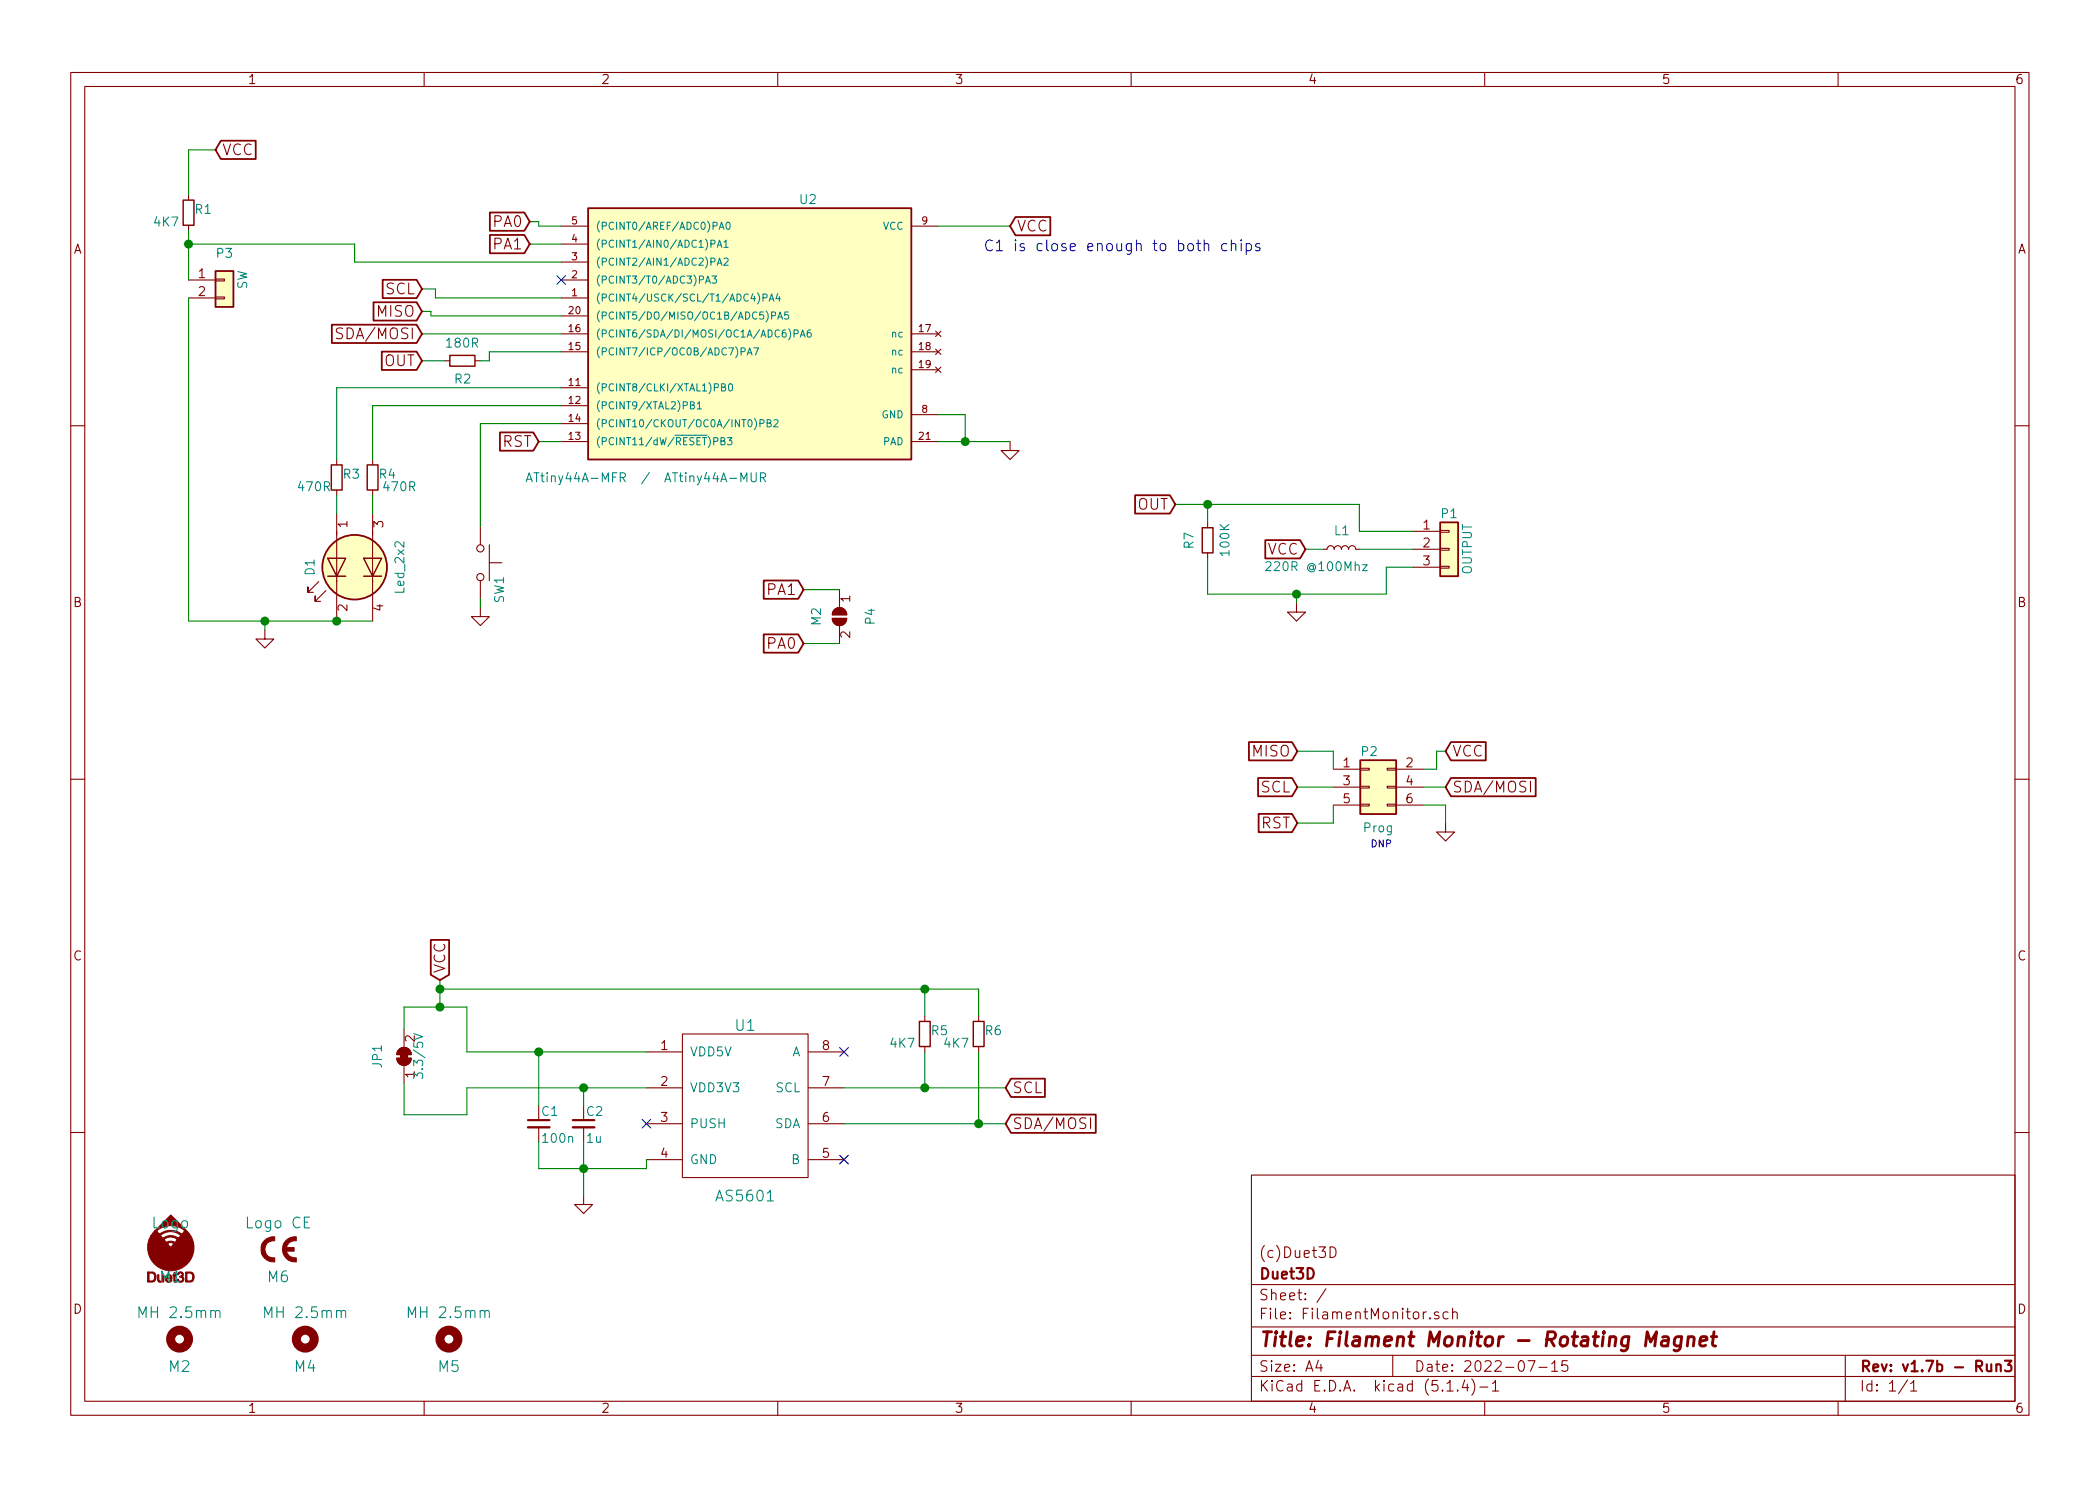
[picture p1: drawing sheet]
<svg xmlns="http://www.w3.org/2000/svg" width="297mm" height="210mm" viewBox="0 0 297 210" stroke-linecap="round" stroke-linejoin="round" font-family="sans-serif">
<g fill="none" stroke="#840000" stroke-width=".15">
<path d="M10 10.3h277v189.9h-277zM12 12.2h273v186.1h-273zM60 10.3v1.9M110 10.3v1.9M160 10.3v1.9M210 10.3v1.9M260 10.3v1.9M26.7 39.6h3.8M26.7 27.6v.7M26.7 31.9v.7M30.5 39.5h1.2v.2h-1.2zM79.4 39.6h3.8"/>
<path d="M79.4 37.1h3.8M79.4 34.5h3.8M79.4 32h3.8M128.9 32h3.8M26.7 42.2h3.8M30.5 42h1.2v.3h-1.2zM48.5 46.5a.68 .68 0 0 0-.8 0 .36 .36 0 0 0 .2 .6 .53 .53 0 0 1 .6 .5l-.1 .2a.62 .62 0 0 1-.8 0M62.9 51h.7M67.2 51h.7M79.4 42.2h3.8M79.4 54.9h3.8M79.4 57.4h3.8"/>
<path d="M79.4 59.9h3.8M79.4 49.8h3.8M79.4 47.2h3.8M79.4 44.7h3.8M128.9 49.8h3.8M128.9 47.2h3.8M128.9 52.3h3.8M128.9 58.7h3.8M132.3 46.9l.8 .7M132.3 49.4l.8 .8M132.3 51.9l.8 .8M133.1 46.9l-.8 .7"/>
<path d="M133.1 49.4l-.8 .8M133.1 51.9l-.8 .8M10 60.2h2M47.6 65v.8M47.6 69.3v.8M47.6 72.6v15.3M52.7 65v.8M52.7 69.3v.8M52.7 72.6v15.3M67.9 74.5v2.6M69.2 79.6h1.8M69.2 77.1v5.1"/>
<path d="M79.4 62.5h3.8M128.9 62.5h3.8M142.9 62.5v1.2h1.2l-1.2 1.3-1.3-1.3h1.3M170.8 73.9v.8M170.8 78.2v.8M187.2 77.7h.5a.51 .51 0 0 1 .5-.5 .51 .51 0 0 1 .5 .5 .51 .51 0 0 1 .5-.5 .51 .51 0 0 1 .5 .5 .51 .51 0 0 1 .5-.5 .51 .51 0 0 1 .6 .5 .51 .51 0 0 1 .5-.5 .51 .51 0 0 1 .5 .5h.5M199.9 75.2h3.8M199.9 77.7h3.8M203.7 75.1h1.3v.2h-1.3zM203.7 77.6h1.3v.2h-1.3zM285 60.2h2M37.5 89.1v1.3h1.2l-1.2 1.3-1.3-1.3h1.3"/>
<path d="M45.1 82.3l-1.5 1.5v-.7v.7h.7M46.1 83.6l-1.5 1.5v-.8v.8h.7M67.9 86v1.2h1.3l-1.3 1.3-1.2-1.3h1.2M67.9 82.2v2.5M117.7 87.5h2.1a1.02 1.02 0 0 1-1.1 1 1.02 1.02 0 0 1-1-1zM118 86.3a1.02 1.02 0 0 1 1.1-.3 1.02 1.02 0 0 1 .7 1h-2.1zM118.7 83.4v2.6M118.7 88.5v2.6M183.4 85.3v1.3h1.3l-1.3 1.3-1.3-1.3h1.3M199.9 80.3h3.8M203.7 80.1h1.3v.3h-1.3zM10 110.3h2"/>
<path d="M188.6 108.8h3.8M188.6 111.4h3.8M188.6 113.9h3.8M192.4 113.8h1.3v.2h-1.3zM192.4 108.7h1.3v.3h-1.3zM192.4 111.2h1.3v.3h-1.3zM196.2 113.8h1.3v.2h-1.3zM196.2 108.7h1.3v.3h-1.3zM196.2 111.2h1.3v.3h-1.3zM197.5 108.8h3.8M197.5 111.4h3.8M197.5 113.9h3.8"/>
<path d="M204.5 116.5v1.2h1.2l-1.2 1.3-1.3-1.3h1.3M216.5 110.5v1.6M285 110.3h2M56.1 149.7h2.1a1.02 1.02 0 0 1-1.1 1 1.02 1.02 0 0 1-1-1zM56.4 148.6a1.02 1.02 0 0 1 1.1-.3 1.02 1.02 0 0 1 .7 .9h-2.1zM57.1 145.7v2.5M57.1 150.7v2.6M76.2 159.5v2M82.5 159.5v2M91.4 148.8h5.1M91.4 153.9h5.1M91.4 159h5.1"/>
<path d="M96.5 146.3h17.8v20.3h-17.8zM114.3 148.8h5.1M114.3 153.9h5.1M114.3 159h5.1M130.8 143.8v.7M130.8 148.1v.7M138.4 143.8v.7M138.4 148.1v.7M154.3 158.2v1.5M10 160.2h2M82.5 169.2v1.2h1.3l-1.3 1.3-1.2-1.3h1.2M91.4 164.1h5.1"/>
<path d="M114.3 166.6h.1M114.3 164.1h5.1M177 166.3h108v32h-108zM188.1 176.4a.78 .78 0 0 1 .9 .5 .78 .78 0 0 1-.3 .9l-.6 .1zM285 160.2h2M60 198.3v1.9M110 198.3v1.9M160 198.3v1.9M177 194.8h108M177 191.8h108M177 187.8h108M177 181.8h108"/>
<path d="M186.5 192.5l-.4 1h1M186.8 193v1M187.6 182.3l-1.3 2M197 191.8v3M202.3 186.5v.1l-.1-.1h.1v.1M203.5 185.7a.37 .37 0 0 0-.6 .1v.1a.54 .54 0 0 0 .6 .3l.1 .1-.1 .2-.2 .1-.4-.1M204.7 196.8h.8M204.8 185.7a.48 .48 0 0 0-.6 0l-.1 .2 .1 .6a.48 .48 0 0 0 .6 0M205.5 185.7a.41 .41 0 0 1 .6 .1v.8M205.5 185.1v1.5M206.2 196.7v.1l-.1-.1h.1v.1M207.2 195.2l-.4 1.1h.9"/>
<path d="M207.5 195.8v1M208.2 195.1a1.71 1.71 0 0 1 0 2.3M209.3 196.3h1.2M210 198.3v1.9M211.1 195.8l.3-.3 .1-.2v1.5M211.1 196.8h.9M216.1 192.5h1l-.6 1.5M217.7 193.5h1.1M219.5 193l.4-.5v1.5M219.5 194h.8M221.7 192.5h-.7l-.1 .7h.1a.62 .62 0 0 1 .7 0l.1 .2-.1 .5-.2 .1h-.4l-.2-.1M260 198.3v1.9"/>
<path d="M261 191.8v6.5M269.8 195.2l-1.2 2M270.3 195.8l.3-.3 .1-.2v1.5M270.3 196.8h.8"/>
<circle cx="67.9" cy="77.6" r=".51"/>
<circle cx="67.9" cy="81.7" r=".51"/>
</g>
<path d="M74.7 158.5h3M81 158.5h3.1M281 193l.1 .9a.43 .43 0 0 0 .6 0M281.7 193v1M282.4 193.2a.38 .38 0 0 1 .6 0v.8M282.4 193v1M283.6 192.5h.9l-.5 .6 .4 .1a.65 .65 0 0 1 .1 .7l-.3 .1h-.4l-.2-.1" fill="none" stroke="#840000" stroke-width=".3"/>
<path d="M232.7 190.4l.3-2 .5 1.5 .8-1.5-.2 2M235.2 189.2l.2-.1 .5 .1 .1 .2-.1 1M236 189.6l-.2 .1h-.5a.41 .41 0 0 0-.3 .3 .41 .41 0 0 0 .2 .4h.5l.2-.1M237.8 189.2a.68 .68 0 0 0-.9 .3v.8l.2 .1 .6-.1M237.9 189.1l-.2 1.6a.6 .6 0 0 1-.9 .3M238.8 189.3a.5 .5 0 0 1 .8 .1l-.1 1M238.8 189.1l-.1 1.3M240.5 189.8l.9-.2v-.4l-.6-.1-.2 .1-.1 .2-.1 .8 .1 .1 .2 .1 .5-.1M242.1 189.1h.7M242.4 188.4l-.2 1.8 .1 .1 .4 .1" fill="none" stroke="#840000" stroke-width=".41"/>
<g fill="#ffffc2" stroke="#ffffc2" stroke-width=".14">
<path d="M30.5 38.3h2.5v5.1h-2.5z"/>
<path d="M203.7 73.9h2.5v7.6h-2.5z"/>
<path d="M192.4 107.6h5.1v7.6h-5.1z"/>
<path d="M83.2 29.5h45.7v35.5h-45.7z"/>
<circle cx="50.2" cy="80.3" r="4.6"/>
</g>
<g fill="none" stroke="#840000" stroke-width=".25">
<path d="M31.2 19.9h5v2.6h-5l-.7-1.3zM30.5 38.3h2.5v5.1h-2.5zM54.1 39.6h4.8l.8 1.3-.8 1.3h-4.8zM69.3 30.1h4.9l.7 1.3-.7 1.3h-4.9zM69.3 33.2h4.9l.7 1.3-.7 1.3h-4.9zM83.2 29.5h45.7v35.5h-45.7zM143.6 30.7h5v2.6h-5l-.7-1.3zM46.9 45.9h12l.8 1.3-.8 1.3h-12zM52.8 42.8h6.1l.8 1.3-.8 1.3h-6.1zM54 49.8h4.9l.8 1.2-.8 1.3h-4.9zM70.7 61.2h4.7l.8 1.3-.8 1.3h-4.7zM160.6 70.1h4.9l.7 1.3-.7 1.3h-4.9z"/>
<path d="M179 76.4h4.9l.8 1.3-.8 1.3h-4.9zM203.7 73.9h2.5v7.6h-2.5zM108 89.8h4.9l.8 1.3-.8 1.2h-4.9zM108 82.1h4.9l.8 1.3-.8 1.3h-4.9zM176.7 105h6.1l.7 1.3-.7 1.3h-6.1zM178 110.1h4.8l.7 1.3-.7 1.3h-4.8zM178 115.2h4.8l.7 1.3-.7 1.2h-4.8zM192.4 107.6h5.1v7.6h-5.1zM205.2 105h5v2.6h-5l-.7-1.3zM205.2 110.1h12v2.6h-12l-.7-1.3zM60.9 133h2.6v4.9l-1.3 .8-1.3-.8zM143 157.7h12v2.6h-12l-.8-1.3z"/>
<path d="M143 152.6h4.8v2.6h-4.8l-.8-1.3z"/>
<circle cx="50.2" cy="80.3" r="4.6"/>
</g>
<g fill="#840000" stroke="#840000" stroke-width=".14">
<path d="M26.3 180h.7l.2 .1 .2 .3 .1 .4a.63 .63 0 0 1-.6 .6h-.6v-.2h.8l.2-.4-.1-.4-.2-.2-.6-.1v1.1h-.1z"/>
<path d="M20.9 180h.9l.2 .3v.6a.52 .52 0 0 1-.4 .5h-.7v-.2l.8-.1 .2-.2-.1-.5-.2-.2-.5-.1v1.1h-.2z"/>
<path d="M25.1 180.2l.4-.2 .3 .1 .1 .3-.1 .2a.32 .32 0 0 1 .2 .5l-.2 .3h-.4l-.3-.2v-.2h.1a.33 .33 0 0 0 .5 .2l.1-.3-.1-.2h-.3v-.1l.3-.1v-.3l-.2-.1-.2 .3-.2-.1z"/>
<path d="M21.8 174.3l.4-.1 .4 .4 .8-.4 1-.1 .7 .2 .6 .3 .4-.4v-.1l-.9-.5-.7-.2-1.3 .2-1.1 .6h-.2l2.3-2.3 2.6 2.6a3 3 0 0 1 .6 1.7v.8l-.2 .7a3.3 3.3 0 0 1-2.8 2.1h-.5a3.5 3.5 0 0 1-1.9-.8l-.3-.4a3.2 3.2 0 0 1-.8-2.6h2.8l.5 .5 .4-.5-.2-.2h-.5l-.2 .2h-2.8l.1-.2 .1-.4h2.1l.3 .4 .5-.2h.3l.5 .2 .3-.4a1.47 1.47 0 0 0-1.9 0h-2.1l.3-.6h1.3l.3 .4 .6-.3 .7-.1 .9 .4 .4-.4a2.17 2.17 0 0 0-2.9 0h-1.3z"/>
<path d="M37.4 175.5a1.86 1.86 0 0 1 1.5-.5v.6a1.22 1.22 0 0 0-1.4 1.2 1.22 1.22 0 0 0 1.4 1.2v.6a1.8 1.8 0 0 1-1.8-1 1.8 1.8 0 0 1 .3-2.1z"/>
<path d="M40.4 175.5a1.79 1.79 0 0 1 1.5-.5v.6a1.1 1.1 0 0 0-1.3 .9h1v.5l-1.1 .1a1.27 1.27 0 0 0 1.4 .9v.6a1.8 1.8 0 0 1-1.8-1 1.8 1.8 0 0 1 .3-2.1z"/>
</g>
<g fill="none" stroke="#840000" stroke-width="1.3">
<circle cx="25.4" cy="189.5" r="1.27"/>
<circle cx="43.2" cy="189.5" r="1.27"/>
<circle cx="63.5" cy="189.5" r="1.27"/>
</g>
<g fill="none" stroke="#008484" stroke-width=".15">
<path d="M98.9 39.6l.5-.1 .1-.1v-.3h-.6v1M99.9 39.8h.5M100.6 37.1l.4-.1 .1-.2v-.2l-.5-.1v1M100.6 34.5h.4l.1-.2v-.2l-.5-.1v1M100.7 39.1h.6l-.3 .3 .3 .2v.4l-.2 .1-.4-.1M101.4 37.5l.4-1 .3 1M101.4 35l.4-1 .3 1M101.5 37.2h.5M101.5 34.7h.5M101.7 32.5l.4-1.1 .3 1.1M101.8 32.2h.5M102.4 36.6l.4-.1 .1 .1 .1 .2-.6 .7h.6"/>
<path d="M102.4 34.3l.3-.3v1M102.4 35h.6M102.8 31.5l.1-.1a.55 .55 0 0 1 .4 .5 .55 .55 0 0 1-.4 .6l-.1-.1-.1-.4zM97.7 57.3h.4l.1-.2-.1-.2-.4-.1v1.1h.3l.2-.1v-.3l-.2-.2M98.6 57.1l.3-.3v1.1M98.6 57.9h.6M99.8 40.1l.3-1 .4 1M101 54.8h.5l.1-.4-.6-.1v1M102.1 54.8l.4-.1 .1-.3-.5-.1v1h.4l.1-.3-.2-.2M103.1 54.4l.3-.1a.66 .66 0 0 1 0 1l-.3-.2zM104.8 49.8l.5-.1 .1-.2v-.2l-.6-.1v1M105.7 50.2l.3-1 .4 1"/>
<path d="M105.8 49.9h.5M106.6 49.2h.7l-.4 1M107.1 41.4a1.13 1.13 0 0 1 0 1.6M107.5 59.9h.5l.1-.2-.1-.2-.5-.1v1M107.9 42.1h.5l.1-.2v-.2l-.6-.1v1M108.4 44a1.13 1.13 0 0 1 0 1.5M108.5 59.9l.4-.1 .1-.1v-.2l-.5-.1v1h.4l.1-.1 .1-.3-.3-.1M108.8 42.6l.3-1 .4 1M108.9 42.3h.5M109.1 44.7l.5-.1 .1-.4-.6-.1v1.1M109.5 59.5l.4-.1 .1 .1 .1 .2-.7 .7h.7M110 41.5l-.2 .8h.6"/>
<path d="M110 45.2l.3-1.1 .4 1.1M110.1 44.9h.5M110.2 41.9v.7M111.1 46.7h-.3a.72 .72 0 0 0 0 1l.4-.1v-.4l-.4-.1-.2 .1M111.5 44.1h-.5v.5l.1-.1 .4 .1 .1 .1-.1 .4-.1 .1-.4-.1M111.6 46.5a1.2 1.2 0 0 1 0 1.6M112.3 47.2h.5l.1-.2v-.2l-.6-.1v1M113.2 47.7l.3-1 .4 1M113.3 47.4h.5M114.7 46.7h-.3a.72 .72 0 0 0 0 1l.3-.1 .1-.4-.2-.1h-.2l-.2 .1M74.4 68.2l.5-1.3 .4 1.3M74.5 67.8h.7"/>
<path d="M75.5 66.9h.8M75.9 66.9v1.3M102 62.4h.4l.1-.2v-.2l-.5-.1v1h.4l.1-.1 .1-.2-.3-.2M102.9 61.9h.6l-.3 .4 .3 .2v.3l-.2 .1-.4-.1M104.8 68.2v-1.3l.4 .9 .4-.9v1.3M106.2 66.9v1l.3 .3 .4-.1 .1-.2v-1M107.6 67.6l.6-.1a.34 .34 0 0 0 .1-.3 .34 .34 0 0 0-.2-.3h-.5v1.3M107.9 67.6l.4 .6M179.1 79.6l.1-.1h.4l.1 .1 .1 .2-.1 .2-.7 .7h.8M192.7 79.9h.7l-.7 .8h.7M58.5 152.6v-.8l.5 .4 .1-.3 .5-.1 .2 .3v.3l-.1 .2M58.5 146.2l1.3 .5-1.3 .4"/>
<path d="M30.5 185.6l.2-.2 .3 .1 .1 .9M48.3 185.6l.2-.2 .3 .1 .1 .9M68.6 185.6l.2-.2 .3 .1 .1 .9"/>
</g>
<path d="M25.9 28.3h1.5v3.6h-1.5zM63.6 50.3h3.6v1.5h-3.6zM46.4 79h2.5l-1.3 2.5zM46.9 65.8h1.5v3.5h-1.5zM51.4 79h2.6l-1.3 2.5zM51.9 65.8h1.6v3.5h-1.6zM170.1 74.7h1.5v3.5h-1.5zM46.4 81.5h2.5M51.4 81.5h2.6M130 144.5h1.6v3.6h-1.6zM137.7 144.5h1.5v3.6h-1.5z" fill="none" stroke="#840000" stroke-width=".2"/>
<g fill="#840000" stroke="#840000" stroke-width=".15">
<path d="M118 86.3a1.02 1.02 0 0 1 1.1-.3 1.02 1.02 0 0 1 .7 1h-2.1z"/>
<path d="M117.7 87.5h2.1a1.02 1.02 0 0 1-1.1 1 1.02 1.02 0 0 1-1-1z"/>
<path d="M56.1 149.7h2.1a1.02 1.02 0 0 1-1.1 1 1.02 1.02 0 0 1-1-1z"/>
<path d="M56.4 148.6a1.02 1.02 0 0 1 1.1-.3 1.02 1.02 0 0 1 .7 .9h-2.1z"/>
<path d="M56.6 149h1.1v1h-1.1z"/>
</g>
<path d="M74.7 159.5h3M81 159.5h3.1" fill="none" stroke="#840000" stroke-width=".33"/>
<g fill="none" stroke="#008400" stroke-width=".15">
<path d="M26.7 34.5h23.5v2.6h29.2M26.7 32.6v7M30.5 21.2h-3.8v6.4M74.9 34.5h4.5M74.9 31.4h1.3v.6h3.2M132.7 32h10.2M26.7 42.2v45.7h26M59.7 51h3.2M59.7 40.9h1.9v1.3h17.8M59.7 44.1h1.3v.6h18.4M59.7 47.2h19.7M79.4 54.9h-31.8v10.1"/>
<path d="M79.4 49.8h-10.2v1.2h-1.3M79.4 57.4h-26.7v7.6M79.4 59.9h-11.5v14.6M132.7 58.7h3.8v3.8M47.6 70.1v2.5M52.7 70.1v2.5M76.2 62.5h3.2M132.7 62.5h10.2M166.2 71.4h26.1v3.8h7.6M170.8 79v5.1h25.3v-3.8h3.8M170.8 71.4v2.5M184.7 77.7h2.5"/>
<path d="M192.3 77.7h7.6M37.5 87.9v1.2M67.9 84.7v1.3M113.7 83.4h5M113.7 91.1h5M183.4 84.1v1.2M183.5 106.3h5.1v2.5M183.5 111.4h5.1M188.6 113.9v2.6h-5.1M201.3 111.4h3.2M201.3 113.9h3.2v2.6M204.5 106.3h-1.3v2.5h-1.9"/>
<path d="M62.2 139.9h76.2v3.9M62.2 138.7v3.8M130.8 139.9v3.9M57.1 145.7v-3.2h8.9v6.3h25.4M57.1 153.3v4.4h8.9v-3.8h25.4M76.2 148.8v7.7M82.5 153.9v2.6M119.4 159h22.8M119.4 153.9h22.8M130.8 148.8v5.1M138.4 148.8v10.2M76.2 161.5v3.8h15.2v-1.2"/>
<path d="M82.5 161.5v7.7"/>
</g>
<path d="M170.3 34.6a.41 .41 0 0 1 .7 .1v.8M173.5 34.5a.48 .48 0 0 0-.7 .2l.1 .6a.48 .48 0 0 0 .6 .1M174.2 34.6a.41 .41 0 0 1 .6 .1v.8M174.2 34v1.5M175.6 34h-.1h.1v.1M175.6 34.5v1M176.3 34.5a.48 .48 0 0 1 .7 .2l-.1 .6a.48 .48 0 0 1-.6 .1M176.3 34.5v1.5M178.2 34.5h-.4l-.2 .2 .1 .2 .5 .1v.4l-.2 .1-.4-.1" fill="none" stroke="#0000c2" stroke-width=".15"/>
<g fill="#008400" stroke="#008400" stroke-width=".25">
<circle cx="130.8" cy="153.9" r=".51"/>
<circle cx="170.8" cy="71.4" r=".51"/>
<circle cx="76.2" cy="148.8" r=".51"/>
<circle cx="47.6" cy="87.9" r=".51"/>
<circle cx="82.6" cy="153.9" r=".51"/>
<circle cx="138.4" cy="159" r=".51"/>
<circle cx="136.5" cy="62.5" r=".51"/>
<circle cx="130.8" cy="139.9" r=".51"/>
<circle cx="82.6" cy="165.3" r=".51"/>
<circle cx="26.7" cy="34.5" r=".51"/>
<circle cx="37.5" cy="87.9" r=".51"/>
<circle cx="62.2" cy="139.9" r=".51"/>
<circle cx="183.4" cy="84.1" r=".51"/>
<circle cx="62.2" cy="142.5" r=".51"/>
</g>
<path d="M78.8 39l1.2 1.2M80 39l-1.2 1.2M90.8 158.4l1.2 1.2M92 158.4l-1.2 1.2M118.8 148.2l1.2 1.2M120 148.2l-1.2 1.2M118.8 163.5l1.2 1.2M120 163.5l-1.2 1.2" fill="none" stroke="#000084" stroke-width=".15"/>
<text font-size="2.8" fill="#840000" x="178" y="190.5">Title: Filament Monitor - Rotating Magnet</text>
<g font-size="2.1" fill="#840000">
<text x="31.4" y="22">VCC</text>
<text x="69.9" y="32.1">PA0</text>
<text x="69.9" y="35.3">PA1</text>
<text x="143.8" y="32.8">VCC</text>
<text x="54.5" y="41.7">SCL</text>
<text x="53.3" y="44.8">MISO</text>
<text x="48.3" y="48">SDA/MOSI</text>
<text x="54.3" y="51.8">OUT</text>
<text x="71" y="63.2">RST</text>
<text x="160.9" y="72.1">OUT</text>
<text x="179.3" y="78.5">VCC</text>
<text x="108.6" y="84.2">PA1</text>
<text x="108.6" y="91.8">PA0</text>
<text x="177.2" y="107.1">MISO</text>
<text x="205.4" y="107.1">VCC</text>
<text x="178.4" y="112.1">SCL</text>
<text x="205.4" y="112.1">SDA/MOSI</text>
<text x="178.4" y="117.2">RST</text>
<text x="63" y="137.8" transform="rotate(-90 63 137.8)">VCC</text>
<text x="143.2" y="154.7">SCL</text>
<text x="143.2" y="159.8">SDA/MOSI</text>
<text x="178" y="178">(c)Duet3D</text>
<text x="178" y="184">Sheet: /</text>
<text x="178" y="181">Duet3D</text>
<text x="178" y="186.7">File: FilamentMonitor.sch</text>
<text x="178" y="196.9">KiCad E.D.A. kicad (5.1.4)-1</text>
<text x="178" y="194.1">Size: A4</text>
<text x="200" y="194.1">Date: 2022-07-15</text>
<text x="263" y="194.1">Rev: v1.7b - Run3</text>
<text x="263" y="196.9">Id: 1/1</text>
</g>
<text font-size="2.1" fill="#0000c2" x="139.1" y="35.6">C1 is close enough to both chips</text>
<g font-size="2.1" fill="#008484">
<text x="104.1" y="145.9">U1</text>
<text x="21.5" y="173.8">Logo</text>
<text x="35" y="173.8">Logo CE</text>
<text x="101.6" y="170">AS5601</text>
<text x="22.7" y="181.4">M1</text>
<text x="37.9" y="181.4">M6</text>
<text x="20.1" y="186.5">MH 2.5mm</text>
<text x="37.9" y="186.5">MH 2.5mm</text>
<text x="58.2" y="186.5">MH 2.5mm</text>
<text x="23.9" y="194.1">M2</text>
<text x="41.7" y="194.1">M4</text>
<text x="62" y="194.1">M5</text>
</g>
<g font-size="1.8" fill="#840000">
<text x="35" y="11.9">1</text>
<text x="85" y="11.9">2</text>
<text x="135" y="11.9">3</text>
<text x="185" y="11.9">4</text>
<text x="235" y="11.9">5</text>
<text x="285" y="11.9">6</text>
<text x="10.4" y="35.9">A</text>
<text x="285.4" y="35.9">A</text>
<text x="28.1" y="39.4">1</text>
<text x="28.1" y="41.9">2</text>
<text x="49.1" y="74.6" transform="rotate(-90 49.1 74.6)">1</text>
<text x="54.2" y="74.6" transform="rotate(-90 54.2 74.6)">3</text>
<text x="201.3" y="74.9">1</text>
<text x="201.3" y="77.5">2</text>
<text x="201.3" y="80">3</text>
<text x="10.4" y="85.9">B</text>
<text x="49.1" y="86.5" transform="rotate(-90 49.1 86.5)">2</text>
<text x="54.2" y="86.5" transform="rotate(-90 54.2 86.5)">4</text>
<text x="120.3" y="85.2" transform="rotate(-90 120.3 85.2)">1</text>
<text x="285.4" y="85.9">B</text>
<text x="120.3" y="90.3" transform="rotate(-90 120.3 90.3)">2</text>
<text x="190" y="108.6">1</text>
<text x="190" y="111.1">3</text>
<text x="190" y="113.7">5</text>
<text x="198.9" y="108.6">2</text>
<text x="198.9" y="111.1">4</text>
<text x="198.9" y="113.7">6</text>
<text x="10.4" y="135.9">C</text>
<text x="285.4" y="135.9">C</text>
<text x="58.7" y="147.4" transform="rotate(-90 58.7 147.4)">2</text>
<text x="93.5" y="148.6">1</text>
<text x="116.4" y="148.6">8</text>
<text x="58.7" y="152.5" transform="rotate(-90 58.7 152.5)">1</text>
<text x="93.5" y="153.7">2</text>
<text x="116.4" y="153.7">7</text>
<text x="93.5" y="158.7">3</text>
<text x="116.4" y="158.7">6</text>
<text x="93.5" y="163.8">4</text>
<text x="116.4" y="163.8">5</text>
<text x="10.4" y="185.9">D</text>
<text x="285.4" y="185.9">D</text>
<text x="35" y="199.9">1</text>
<text x="85" y="199.9">2</text>
<text x="135" y="199.9">3</text>
<text x="185" y="199.9">4</text>
<text x="235" y="199.9">5</text>
<text x="285" y="199.9">6</text>
</g>
<g font-size="1.8" fill="#008484">
<text x="113.2" y="28.9">U2</text>
<text x="21.9" y="32">4K7</text>
<text x="27.6" y="30.3">R1</text>
<text x="30.7" y="36.5">P3</text>
<text x="35" y="41" transform="rotate(-90 35 41)">SW</text>
<text x="63.3" y="49.2">180R</text>
<text x="64.3" y="54.3">R2</text>
<text x="42.3" y="69.5">470R</text>
<text x="48.6" y="67.7">R3</text>
<text x="53.7" y="67.7">R4</text>
<text x="54.4" y="69.5">470R</text>
<text x="77" y="68.2">ATtiny44A-MFR / ATtiny44A-MUR</text>
<text x="168.8" y="77.6" transform="rotate(-90 168.8 77.6)">R7</text>
<text x="188.8" y="75.7">L1</text>
<text x="203.9" y="73.3">P1</text>
<text x="44.5" y="81.4" transform="rotate(-90 44.5 81.4)">D1</text>
<text x="57.2" y="83.8" transform="rotate(-90 57.2 83.8)">Led_2x2</text>
<text x="173.9" y="78.5" transform="rotate(-90 173.9 78.5)">100K</text>
<text x="179.8" y="80.8">220R @100Mhz</text>
<text x="208.2" y="81.3" transform="rotate(-90 208.2 81.3)">OUTPUT</text>
<text x="71.3" y="85.3" transform="rotate(-90 71.3 85.3)">SW1</text>
<text x="116.1" y="88.5" transform="rotate(-90 116.1 88.5)">M2</text>
<text x="123.7" y="88.3" transform="rotate(-90 123.7 88.3)">P4</text>
<text x="192.6" y="107">P2</text>
<text x="192.9" y="117.8">Prog</text>
<text x="97.5" y="149.5">VDD5V</text>
<text x="112" y="149.5">A</text>
<text x="126" y="148.3">4K7</text>
<text x="131.8" y="146.5">R5</text>
<text x="133.6" y="148.3">4K7</text>
<text x="139.4" y="146.5">R6</text>
<text x="54" y="151" transform="rotate(-90 54 151)">JP1</text>
<text x="59.9" y="152" transform="rotate(-90 59.9 152)">3.3/5V</text>
<text x="97.5" y="154.6">VDD3V3</text>
<text x="109.8" y="154.6">SCL</text>
<text x="76.7" y="157.9">C1</text>
<text x="76.9" y="161.7">100n</text>
<text x="83" y="157.9">C2</text>
<text x="83" y="161.7">1u</text>
<text x="97.5" y="159.6">PUSH</text>
<text x="109.6" y="159.6">SDA</text>
<text x="97.5" y="164.7">GND</text>
<text x="112" y="164.7">B</text>
</g>
<g font-size="1.4" fill="#840000">
<text x="80.9" y="34.3">4</text>
<text x="80.9" y="31.7">5</text>
<text x="130.4" y="31.7">9</text>
<text x="80.9" y="41.9">1</text>
<text x="80.9" y="39.4">2</text>
<text x="80.9" y="36.8">3</text>
<text x="80.5" y="47">16</text>
<text x="80.5" y="44.4">20</text>
<text x="130" y="47">17</text>
<text x="80.5" y="49.5">15</text>
<text x="130" y="49.5">18</text>
<text x="130" y="52.1">19</text>
<text x="80.5" y="54.6">11</text>
<text x="80.5" y="57.1">12</text>
<text x="80.5" y="59.7">14</text>
<text x="130.4" y="58.4">8</text>
<text x="80.5" y="62.2">13</text>
<text x="130" y="62.2">21</text>
</g>
<g font-size="1.4" fill="#008484">
<text x="84.2" y="35">(PCINT1/AIN0/ADC1)PA1</text>
<text x="84.2" y="32.5">(PCINT0/AREF/ADC0)PA0</text>
<text x="124.9" y="32.5">VCC</text>
<text x="84.2" y="40.1">(PCINT3/T0/ADC3)PA3</text>
<text x="84.2" y="37.6">(PCINT2/AIN1/ADC2)PA2</text>
<text x="84.2" y="42.7">(PCINT4/USCK/SCL/T1/ADC4)PA4</text>
<text x="84.2" y="47.7">(PCINT6/SDA/DI/MOSI/OC1A/ADC6)PA6</text>
<text x="84.2" y="45.2">(PCINT5/DO/MISO/OC1B/ADC5)PA5</text>
<text x="126.2" y="47.7">nc</text>
<text x="84.2" y="50.3">(PCINT7/ICP/OC0B/ADC7)PA7</text>
<text x="126.2" y="50.3">nc</text>
<text x="126.2" y="52.8">nc</text>
<text x="84.2" y="55.4">(PCINT8/CLKI/XTAL1)PB0</text>
<text x="84.2" y="57.9">(PCINT9/XTAL2)PB1</text>
<text x="124.7" y="59.2">GND</text>
<text x="84.2" y="63">(PCINT11/dW/RESET)PB3</text>
<text x="84.2" y="60.4">(PCINT10/CKOUT/OC0A/INT0)PB2</text>
<text x="124.9" y="63">PAD</text>
</g>
<text font-size="1.4" fill="#0000c2" x="193.8" y="119.9">DNP</text>
</svg>
